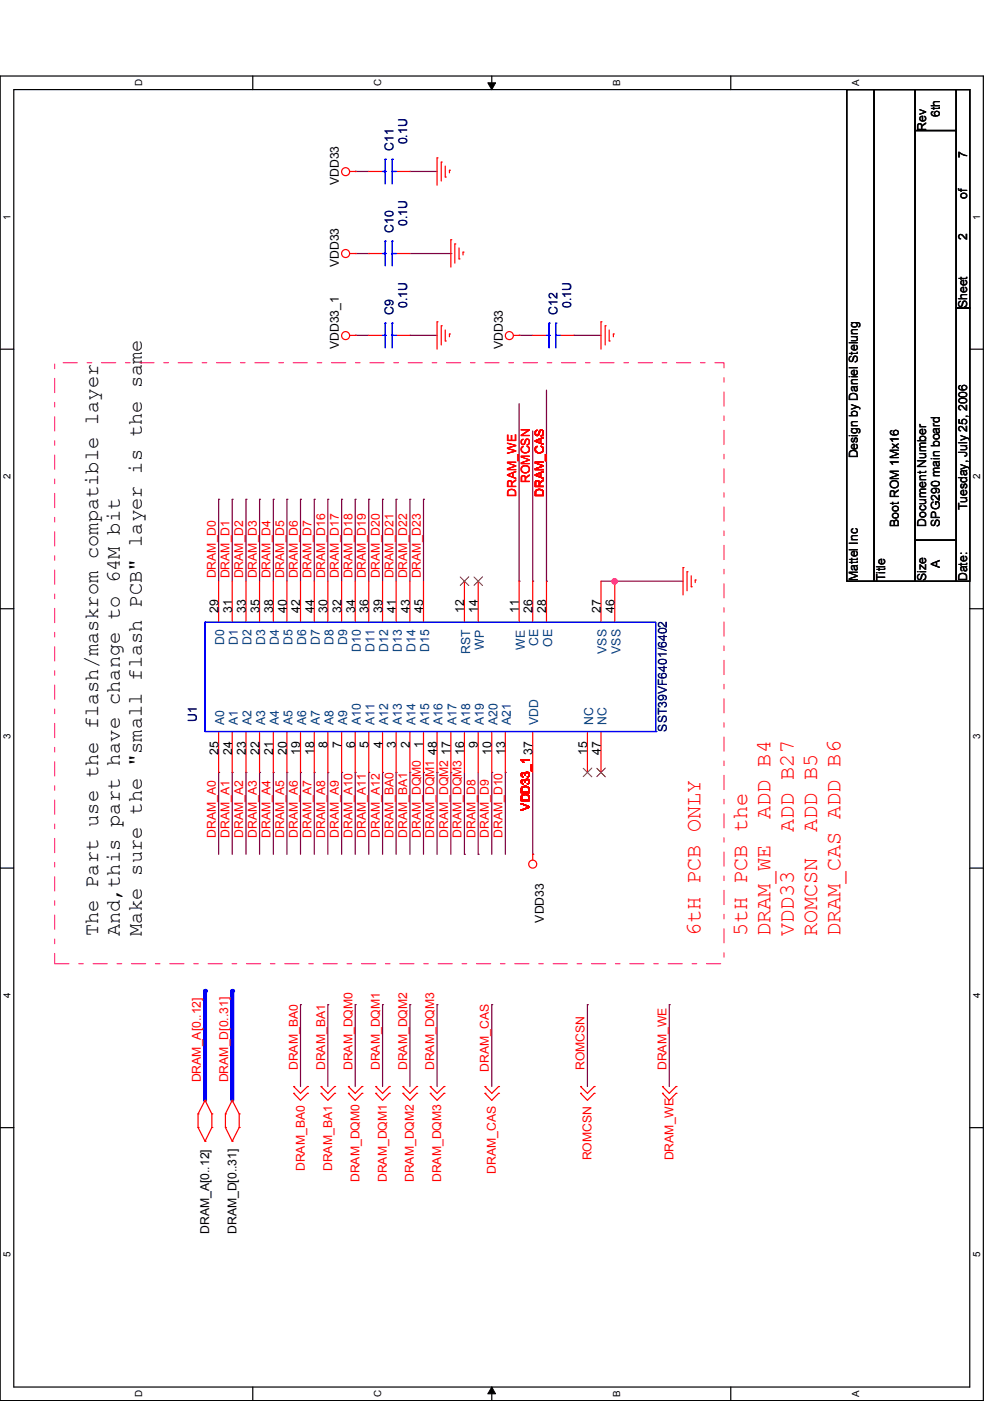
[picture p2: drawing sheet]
<svg xmlns="http://www.w3.org/2000/svg" width="210mm" height="297mm" viewBox="0 0 210 297" stroke-linecap="round" stroke-linejoin="round" font-family="sans-serif">
<path d="M0 16.1h208.5v280.9h-208.5zM2.9 19h202.7v275.1h-202.7z" fill="none" stroke="#000" stroke-width=".25"/>
<g fill="#fff">
<path d="M.3 265.5h2.4v1.1h-2.4z"/>
<path d="M205.9 265.5h2.3v1.1h-2.3z"/>
</g>
<path d="M0 239.1h2.9M205.6 239.1h2.9" fill="none" stroke="#000" stroke-width=".25"/>
<g fill="#fff">
<path d="M.3 210.5h2.4v1.1h-2.4z"/>
<path d="M205.9 210.5h2.3v1.1h-2.3z"/>
</g>
<path d="M0 184.1h2.9M205.6 184.1h2.9" fill="none" stroke="#000" stroke-width=".25"/>
<g fill="#fff">
<path d="M.3 155.4h2.4v1.2h-2.4z"/>
<path d="M205.9 155.4h2.3v1.2h-2.3z"/>
</g>
<path d="M0 129.1h2.9M205.6 129.1h2.9" fill="none" stroke="#000" stroke-width=".25"/>
<g fill="#fff">
<path d="M.3 100.4h2.4v1.2h-2.4z"/>
<path d="M205.9 100.4h2.3v1.2h-2.3z"/>
</g>
<path d="M0 74h2.9M205.6 74h2.9" fill="none" stroke="#000" stroke-width=".25"/>
<g fill="#fff">
<path d="M.3 45.4h2.4v1.2h-2.4z"/>
<path d="M205.9 45.4h2.3v1.2h-2.3z"/>
<path d="M28.2 294.8h2.4v1.4h-2.4z"/>
<path d="M28.2 16.8h2.4v1.5h-2.4z"/>
<path d="M78.9 294.8h2.3v1.4h-2.3z"/>
<path d="M78.9 16.8h2.3v1.5h-2.3z"/>
</g>
<path d="M53.6 16.1v2.9M53.6 294.1v2.9" fill="none" stroke="#000" stroke-width=".25"/>
<g fill="#fff">
<path d="M129.6 294.9h2.3v1.3h-2.3z"/>
<path d="M129.6 16.9h2.3v1.4h-2.3z"/>
</g>
<path d="M104.3 16.1v2.9M104.3 294.1v2.9" fill="none" stroke="#000" stroke-width=".25"/>
<path d="M103.4 17.6h1.7l-.8 1.4zM104.3 294.1l.8 1.4h-1.7z" fill="#000"/>
<path d="M103.4 17.6h1.7l-.8 1.4zM104.3 294.1l.8 1.4h-1.7z" fill="none" stroke="#000" stroke-width=".21"/>
<g fill="#fff">
<path d="M180.3 294.9h2.3v1.3h-2.3z"/>
<path d="M180.3 16.9h2.3v1.4h-2.3z"/>
</g>
<path d="M154.9 16.1v2.9M154.9 294.1v2.9" fill="none" stroke="#000" stroke-width=".25"/>
<g fill="none" stroke="#800040" stroke-width=".25">
<path d="M63.7 213h.1M63.7 213v17.4M69.5 213h.1M69.5 213v17.4M75.3 213h.1M75.3 213v17.4M81.1 213h.1M81.1 213v17.4M86.9 213h.1M86.9 213v17.4M92.7 213h.1M92.7 213v17.4"/>
<path d="M104.3 213h.1M104.3 213v17.4M124.5 213h.1M124.5 213v17.4"/>
</g>
<path d="M43.5 210.1v23.2" fill="none" stroke="#00f" stroke-width=".85"/>
<circle cx="43.5" cy="210.1" r=".42" fill="#00f"/>
<path d="M49.2 210.1v23.2" fill="none" stroke="#00f" stroke-width=".85"/>
<circle cx="49.2" cy="210.1" r=".42" fill="#00f"/>
<g fill="none" stroke="#800040" stroke-width=".25">
<path d="M75.3 36.4h.1M75.3 36.4h2.9M75.3 53.8h2.9M78.2 53.8h.1M86.9 53.8h8.7M95.6 53.8h.1M75.3 71.1h.1M75.3 71.1h2.9M86.9 71.1h.1M86.9 71.1h5.8M110.1 71.1h.1M110.1 71.1h2.8"/>
<path d="M46.4 105.9h.1M46.4 105.9v17.3M49.2 105.9h.1M49.2 105.9v17.3M52.2 105.9h.1M52.2 105.9v17.3M55 105.9h.1M55 105.9v17.3M58 105.9h.1M58 105.9v17.3M60.8 105.9h.1M60.8 105.9v17.3"/>
<path d="M63.7 105.9h.1M63.7 105.9v17.3M66.6 105.9h.1M66.6 105.9v17.3M69.5 105.9h.1M69.5 105.9v17.3M72.4 105.9h.1M72.4 105.9v17.3M75.3 105.9h.1M75.3 105.9v17.3M78.2 105.9h.1M78.2 105.9v17.3"/>
<path d="M81.1 105.9h.1M81.1 105.9v17.3M84 105.9h.1M84 105.9v17.3M86.9 105.9h.1M86.9 105.9v17.3M89.8 105.9h.1M89.8 105.9v17.3M127.4 123.2h2.9M130.3 123.2h.1M46.4 163.8h.1M46.4 163.8v17.3"/>
<path d="M49.2 163.8h.1M49.2 163.8v17.3M52.2 163.8h.1M52.2 163.8v17.3M55 163.8h.1M55 163.8v17.3M58 163.8h.1M58 163.8v17.3M60.8 163.8h.1M60.8 163.8v17.3M63.7 163.8h.1M63.7 163.8v17.3"/>
<path d="M66.6 163.8h.1M66.6 163.8v17.3M69.5 163.8h.1M69.5 163.8v17.3M72.4 163.8h.1M72.4 163.8v17.3M75.3 163.8h.1M75.3 163.8v17.3M78.2 163.8h.1M78.2 163.8v17.3M81.1 163.8h.1M81.1 163.8v17.3"/>
<path d="M84 163.8h.1M84 163.8v17.3M86.9 163.8h.1M86.9 163.8v17.3M89.8 163.8h.1M89.8 163.8v17.3M92.7 163.8h.1M92.7 163.8v17.3M95.6 163.8h.1M95.6 163.8v17.3M98.5 163.8v17.3M101.4 163.8v17.3"/>
<path d="M104.3 163.8h.1M104.3 163.8v17.3M107.1 163.8h.1M107.1 163.8v17.3M98.5 181.1h.1M101.4 181.1h.1M141.9 213h.1M141.9 213v17.4"/>
</g>
<circle cx="130.3" cy="123.3" r=".56" fill="#f0f"/>
<circle cx="130.3" cy="123.3" r=".56" fill="none" stroke="#f0f" stroke-width=".25"/>
<g fill="none" stroke="#800040" stroke-width=".25">
<path d="M86.9 36.4h.1M86.9 36.4h5.8M121.6 71.1h.1M121.6 71.1h5.8M110.1 85.6v37.6M112.9 91.4v31.8M115.9 82.7v40.5M110.1 123.2h.1M112.9 123.2h.1M115.9 123.2h.1M130.3 123.2h.1M130.3 123.2h14.5"/>
<path d="M112.9 163.8v17.3M112.9 181.1h.1"/>
</g>
<g fill="none" stroke="#f00" stroke-width=".25">
<path d="M74.2 36.4h1.1M75.3 36.4h.1M78.2 36.4h2.9M84 36.4h2.9M92.7 33.5h.1M92.7 33.5v5.8M93.6 34.4h.1M93.6 34.4v4M94.4 37.5h.1M94.4 35.2v2.3M95.3 36.1h.1M95.3 36.1v.5"/>
<path d="M74.2 53.8h1.1M75.3 53.8h.1M78.2 53.8h2.9M84 53.8h2.9M95.6 50.8h.1M95.6 50.8v5.8M96.4 51.7h.1M96.4 51.7v4.1M97.3 54.9h.1M97.3 52.6v2.3M98.2 53.5h.1M98.2 53.5v.5"/>
<path d="M74.2 71.1h1.1M75.3 71.1h.1M78.2 71.1h2.9M84 71.1h2.9M92.7 68.2h.1M92.7 68.2v5.8M93.6 69.1h.1M93.6 69.1v4M94.4 72.3h.1M94.4 70v2.3M95.3 70.8h.1M95.3 70.8v.6"/>
<path d="M108.9 71.1h1.2M110.1 71.1h.1M112.9 71.1h3M118.7 71.1h2.9M127.4 68.2h.1M127.4 68.2v5.8M128.3 69.1h.1M128.3 69.1v4M129.2 72.3h.1M129.2 70v2.3M130 70.8h.1M130 70.8v.6"/>
<path d="M46.4 123.2v8.7M49.2 123.2v8.7M52.2 123.2v8.7M55 123.2v8.7M58 123.2v8.7M60.8 123.2v8.7M63.7 123.2v8.7M66.6 123.2v8.7M69.5 123.2v8.7M72.4 123.2v8.7M75.3 123.2v8.7M78.2 123.2v8.7"/>
<path d="M81.1 123.2v8.7M84 123.2v8.7M86.9 123.2v8.7M89.8 123.2v8.7M98.5 123.2v8.7M101.4 123.2v8.7M110.1 123.2v8.7M112.9 123.2v8.7M115.9 123.2v8.7M127.4 123.2v8.7M130.3 123.2v8.7M144.8 120.3h.1"/>
<path d="M144.8 120.3v5.8M145.7 121.2h.1M145.7 121.2v4.1M146.6 124.4h.1M146.6 122.1v2.3M147.4 123h.1M147.4 123v.5M46.4 155.1v8.7M49.2 155.1v8.7M52.2 155.1v8.7M55 155.1v8.7M58 155.1v8.7"/>
<path d="M60.8 155.1v8.7M63.7 155.1v8.7M66.6 155.1v8.7M69.5 155.1v8.7M72.4 155.1v8.7M75.3 155.1v8.7M78.2 155.1v8.7M81.1 155.1v8.7M84 155.1v8.7M86.9 155.1v8.7M89.8 155.1v8.7M92.7 155.1v8.7"/>
<path d="M95.6 155.1v8.7M98.5 155.1v8.7M101.4 155.1v8.7M104.3 155.1v8.7M107.1 155.1v8.7M112.9 155.1v8.7M124.5 155.1v8.7M127.4 155.1v8.7M112.9 181.1h.1M112.9 181.1v1.2M42 236.2h.1M42 239h.1"/>
<path d="M42 236.2v2.8M42 239l1.5 3M43.5 233.3h.1M43.5 233.3l1.4 2.9M43.5 233.3l-1.5 2.9M44.9 239h.1M44.9 236.2h.1M44.9 239l-1.4 3M44.9 236.2v2.8M47.8 236.2h.1M47.8 239h.1M47.8 236.2v2.8"/>
<path d="M47.8 239l1.4 3M49.2 233.3h.1M49.2 233.3l1.5 2.9M49.2 233.3l-1.4 2.9M50.7 239h.1M50.7 236.2h.1M50.7 239l-1.5 3M50.7 236.2v2.8M62.3 231.8h.1M62.3 230.4h.1M62.3 231.8l1.4 1.5 1.5-1.5M62.3 230.4l1.4 1.4 1.5-1.4"/>
<path d="M65.2 231.8h.1M65.2 230.4h.1M68.1 231.8h.1M68.1 230.4h.1M68.1 231.8l1.4 1.5 1.5-1.5M68.1 230.4l1.4 1.4 1.5-1.4M71 231.8h.1M71 230.4h.1M73.9 231.8h.1M73.9 230.4h.1M73.9 231.8l1.4 1.5 1.5-1.5M73.9 230.4l1.4 1.4 1.5-1.4"/>
<path d="M76.8 231.8h.1M76.8 230.4h.1M79.7 231.8h.1M79.7 230.4h.1M79.7 231.8l1.4 1.5 1.4-1.5M79.7 230.4l1.4 1.4 1.4-1.4M82.5 231.8h.1M82.5 230.4h.1M85.4 231.8h.1M85.4 230.4h.1M85.4 231.8l1.5 1.5 1.4-1.5M85.4 230.4l1.5 1.4 1.4-1.4"/>
<path d="M88.3 231.8h.1M88.3 230.4h.1M91.2 231.8h.1M91.2 230.4h.1M91.2 231.8l1.5 1.5 1.4-1.5M91.2 230.4l1.5 1.4 1.4-1.4M94.1 231.8h.1M94.1 230.4h.1M102.8 231.8h.1M102.8 230.4h.1M102.8 231.8l1.5 1.5 1.4-1.5M102.8 230.4l1.5 1.4 1.4-1.4"/>
<path d="M105.7 231.8h.1M105.7 230.4h.1M123.1 231.8h.1M123.1 230.4h.1M123.1 231.8l1.4 1.5 1.5-1.5M123.1 230.4l1.4 1.4 1.5-1.4M126 231.8h.1M126 230.4h.1M140.5 231.8h.1M140.5 230.4h.1M140.5 231.8l1.4 1.5 1.4-1.5M140.5 230.4l1.4 1.4 1.4-1.4"/>
<path d="M143.3 231.8h.1M143.3 230.4h.1M43.5 242h.1M49.2 242h.1"/>
<circle cx="73.3" cy="36.4" r=".85"/>
<circle cx="73.3" cy="53.8" r=".85"/>
<circle cx="73.3" cy="71.2" r=".85"/>
<circle cx="108" cy="71.2" r=".85"/>
<circle cx="112.9" cy="183.2" r=".85"/>
</g>
<path d="M179.5 19h5.8v104.2h-5.8zM185.3 19h8.7v104.2h-8.7zM194 19h8.7v8.7h-8.7zM202.7 19h2.9v46.3h-2.9zM194 27.7h8.7v86.8h-8.7zM202.7 65.3h2.9v57.9h-2.9zM194 114.5h8.7v8.7h-8.7z" fill="none" stroke="#000" stroke-width=".25"/>
<path d="M11.6 76.9h141.9v127.4h-141.9z" fill="none" stroke="#ff0080" stroke-width=".21" stroke-dasharray="3 2 1 2"/>
<path d="M97.6 122.3l1.8 1.9M99.4 122.3l-1.8 1.8M100.5 122.3l1.8 1.9M102.3 122.3l-1.8 1.8M123.7 162.9l1.8 1.8M125.5 162.8l-1.8 1.9M126.5 162.9l1.9 1.8M128.4 162.8l-1.9 1.9" fill="none" stroke="#804000" stroke-width=".21"/>
<g fill="none" stroke="#00f" stroke-width=".25">
<path d="M81.1 36.4h.6M81.7 36.4h.1M81.7 33.8h.1M81.7 33.8v5.2M83.1 33.8h.1M83.1 36.4h.1M83.1 36.4h.9M83.1 33.8v5.2M81.1 53.8h.6M81.7 53.8h.1M81.7 51.1h.1M81.7 51.1v5.2"/>
<path d="M83.1 51.1h.1M83.1 53.8h.1M83.1 51.1v5.2M83.1 53.8h.9M81.1 71.1h.6M81.7 71.1h.1M81.7 68.5h.1M81.7 68.5v5.2M83.1 68.5h.1M83.1 71.1h.1M83.1 68.5v5.2M83.1 71.1h.9"/>
<path d="M115.9 71.1h.5M116.4 71.1h.1M116.4 68.5h.1M116.4 68.5v5.2M117.9 68.5h.1M117.9 71.1h.1M117.9 71.1h.8M117.9 68.5v5.2M43.5 131.9h.1M43.5 131.9h95.5v23.2M43.5 131.9v23.2M43.5 155.1h.1"/>
<path d="M43.5 155.1h95.5M139 155.1h.1"/>
</g>
<circle cx="130.3" cy="123.3" r=".56" fill="#f0f"/>
<circle cx="130.3" cy="123.3" r=".56" fill="none" stroke="#f0f" stroke-width=".25"/>
<g font-size="4.6" fill="#f00">
<text x="163.4" y="173.6" transform="rotate(-90 163.4 173.6)">ADD B4</text>
<text x="168.3" y="176.4" transform="rotate(-90 168.3 176.4)">ADD B27</text>
<text x="173.3" y="176.4" transform="rotate(-90 173.3 176.4)">ADD B5</text>
<text x="148.5" y="198.5" transform="rotate(-90 148.5 198.5)">6tH PCB ONLY</text>
<text x="158.4" y="198.5" transform="rotate(-90 158.4 198.5)">5tH PCB the</text>
<text x="163.4" y="198.5" transform="rotate(-90 163.4 198.5)">DRAM_WE</text>
<text x="168.3" y="198.5" transform="rotate(-90 168.3 198.5)">VDD33</text>
<text x="173.3" y="198.5" transform="rotate(-90 173.3 198.5)">ROMCSN</text>
<text x="178.2" y="198.5" transform="rotate(-90 178.2 198.5)">DRAM_CAS ADD B6</text>
</g>
<g font-size="4.3">
<text x="20.8" y="198.5" transform="rotate(-90 20.8 198.5)">The Part use the flash/maskrom compatible layer</text>
<text x="25.4" y="198.5" transform="rotate(-90 25.4 198.5)">And,this part have change to 64M bit</text>
<text x="30.1" y="198.5" transform="rotate(-90 30.1 198.5)">Make sure the &quot;small flash PCB&quot; layer is the same</text>
</g>
<g font-size="2.6">
<text x="196.3" y="27.7" transform="rotate(-90 196.3 27.7)">Rev</text>
<text x="199.3" y="24.8" transform="rotate(-90 199.3 24.8)">6th</text>
<text x="205.1" y="33.5" transform="rotate(-90 205.1 33.5)">7</text>
<text x="71.8" y="39.3" transform="rotate(-90 71.8 39.3)">VDD33</text>
<text x="205.1" y="42.2" transform="rotate(-90 205.1 42.2)">of</text>
<text x="205.1" y="50.8" transform="rotate(-90 205.1 50.8)">2</text>
<text x="71.8" y="56.6" transform="rotate(-90 71.8 56.6)">VDD33</text>
<text x="205.1" y="65.3" transform="rotate(-90 205.1 65.3)">Sheet</text>
<text x="71.8" y="74" transform="rotate(-90 71.8 74)">VDD33_1</text>
<text x="106.6" y="74" transform="rotate(-90 106.6 74)">VDD33</text>
<text x="181.9" y="97.2" transform="rotate(-90 181.9 97.2)">Design by Daniel Stelung</text>
<text x="190.6" y="111.7" transform="rotate(-90 190.6 111.7)">Boot ROM 1Mx16</text>
<text x="196.3" y="111.7" transform="rotate(-90 196.3 111.7)">Document Number</text>
<text x="199.3" y="111.7" transform="rotate(-90 199.3 111.7)">SPG290 main board</text>
<text x="205.1" y="108.2" transform="rotate(-90 205.1 108.2)">Tuesday, July 25, 2006</text>
<text x="181.9" y="123.2" transform="rotate(-90 181.9 123.2)">Mattel Inc</text>
<text x="187.7" y="123.2" transform="rotate(-90 187.7 123.2)">Title</text>
<text x="196.3" y="123.2" transform="rotate(-90 196.3 123.2)">Size</text>
<text x="199.3" y="120.3" transform="rotate(-90 199.3 120.3)">A</text>
<text x="205.1" y="123.2" transform="rotate(-90 205.1 123.2)">Date:</text>
<text x="46.3" y="129.9" transform="rotate(-90 46.3 129.9)">29</text>
<text x="49.2" y="129.9" transform="rotate(-90 49.2 129.9)">31</text>
<text x="52.1" y="129.9" transform="rotate(-90 52.1 129.9)">33</text>
<text x="55" y="129.9" transform="rotate(-90 55 129.9)">35</text>
<text x="57.9" y="129.9" transform="rotate(-90 57.9 129.9)">38</text>
<text x="60.8" y="129.9" transform="rotate(-90 60.8 129.9)">40</text>
<text x="63.7" y="129.9" transform="rotate(-90 63.7 129.9)">42</text>
<text x="66.6" y="129.9" transform="rotate(-90 66.6 129.9)">44</text>
<text x="69.5" y="129.9" transform="rotate(-90 69.5 129.9)">30</text>
<text x="72.4" y="129.9" transform="rotate(-90 72.4 129.9)">32</text>
<text x="75.3" y="129.9" transform="rotate(-90 75.3 129.9)">34</text>
<text x="78.1" y="129.9" transform="rotate(-90 78.1 129.9)">36</text>
<text x="81.1" y="129.9" transform="rotate(-90 81.1 129.9)">39</text>
<text x="83.9" y="129.9" transform="rotate(-90 83.9 129.9)">41</text>
<text x="86.9" y="129.9" transform="rotate(-90 86.9 129.9)">43</text>
<text x="89.7" y="129.9" transform="rotate(-90 89.7 129.9)">45</text>
<text x="98.4" y="129.9" transform="rotate(-90 98.4 129.9)">12</text>
<text x="101.3" y="129.9" transform="rotate(-90 101.3 129.9)">14</text>
<text x="110" y="129.9" transform="rotate(-90 110 129.9)">11</text>
<text x="112.9" y="129.9" transform="rotate(-90 112.9 129.9)">26</text>
<text x="115.8" y="129.9" transform="rotate(-90 115.8 129.9)">28</text>
<text x="127.4" y="129.9" transform="rotate(-90 127.4 129.9)">27</text>
<text x="130.3" y="129.9" transform="rotate(-90 130.3 129.9)">46</text>
<text x="46.3" y="160" transform="rotate(-90 46.3 160)">25</text>
<text x="49.2" y="160" transform="rotate(-90 49.2 160)">24</text>
<text x="52.1" y="160" transform="rotate(-90 52.1 160)">23</text>
<text x="55" y="160" transform="rotate(-90 55 160)">22</text>
<text x="57.9" y="160" transform="rotate(-90 57.9 160)">21</text>
<text x="60.8" y="160" transform="rotate(-90 60.8 160)">20</text>
<text x="63.7" y="160" transform="rotate(-90 63.7 160)">19</text>
<text x="66.6" y="160" transform="rotate(-90 66.6 160)">18</text>
<text x="69.5" y="158.6" transform="rotate(-90 69.5 158.6)">8</text>
<text x="72.4" y="158.6" transform="rotate(-90 72.4 158.6)">7</text>
<text x="75.3" y="158.6" transform="rotate(-90 75.3 158.6)">6</text>
<text x="78.1" y="158.6" transform="rotate(-90 78.1 158.6)">5</text>
<text x="81.1" y="158.6" transform="rotate(-90 81.1 158.6)">4</text>
<text x="83.9" y="158.6" transform="rotate(-90 83.9 158.6)">3</text>
<text x="86.9" y="158.6" transform="rotate(-90 86.9 158.6)">2</text>
<text x="89.7" y="158.6" transform="rotate(-90 89.7 158.6)">1</text>
<text x="92.6" y="160" transform="rotate(-90 92.6 160)">48</text>
<text x="95.5" y="160" transform="rotate(-90 95.5 160)">17</text>
<text x="98.4" y="160" transform="rotate(-90 98.4 160)">16</text>
<text x="101.3" y="158.6" transform="rotate(-90 101.3 158.6)">9</text>
<text x="104.2" y="160" transform="rotate(-90 104.2 160)">10</text>
<text x="107.1" y="160" transform="rotate(-90 107.1 160)">13</text>
<text x="112.9" y="160" transform="rotate(-90 112.9 160)">37</text>
<text x="124.5" y="160" transform="rotate(-90 124.5 160)">15</text>
<text x="127.4" y="160" transform="rotate(-90 127.4 160)">47</text>
<text x="115.3" y="195.6" transform="rotate(-90 115.3 195.6)">VDD33</text>
<text x="44.3" y="261.7" transform="rotate(-90 44.3 261.7)">DRAM_A[0..12]</text>
<text x="50.1" y="261.7" transform="rotate(-90 50.1 261.7)">DRAM_D[0..31]</text>
</g>
<g font-size="2.6" fill="#000080">
<text x="83.4" y="32" transform="rotate(-90 83.4 32)">C11</text>
<text x="86.3" y="30.6" transform="rotate(-90 86.3 30.6)">0.1U</text>
<text x="86.3" y="48" transform="rotate(-90 86.3 48)">0.1U</text>
<text x="83.4" y="49.4" transform="rotate(-90 83.4 49.4)">C10</text>
<text x="86.3" y="65.3" transform="rotate(-90 86.3 65.3)">0.1U</text>
<text x="121.1" y="65.3" transform="rotate(-90 121.1 65.3)">0.1U</text>
<text x="83.4" y="66.8" transform="rotate(-90 83.4 66.8)">C9</text>
<text x="118.2" y="66.8" transform="rotate(-90 118.2 66.8)">C12</text>
<text x="41.7" y="153.1" transform="rotate(-90 41.7 153.1)">U1</text>
<text x="141.4" y="155.1" transform="rotate(-90 141.4 155.1)">SST39VF6401/6402</text>
</g>
<g font-size="2.6" fill="#f00">
<text x="109.5" y="105.3" transform="rotate(-90 109.5 105.3)">DRAM_WE</text>
<text x="112.4" y="102.4" transform="rotate(-90 112.4 102.4)">ROMCSN</text>
<text x="115.3" y="105.3" transform="rotate(-90 115.3 105.3)">DRAM_CAS</text>
<text x="45.8" y="122.6" transform="rotate(-90 45.8 122.6)">DRAM_D0</text>
<text x="48.6" y="122.6" transform="rotate(-90 48.6 122.6)">DRAM_D1</text>
<text x="51.6" y="122.6" transform="rotate(-90 51.6 122.6)">DRAM_D2</text>
<text x="54.4" y="122.6" transform="rotate(-90 54.4 122.6)">DRAM_D3</text>
<text x="57.4" y="122.6" transform="rotate(-90 57.4 122.6)">DRAM_D4</text>
<text x="60.2" y="122.6" transform="rotate(-90 60.2 122.6)">DRAM_D5</text>
<text x="63.1" y="122.6" transform="rotate(-90 63.1 122.6)">DRAM_D6</text>
<text x="66" y="122.6" transform="rotate(-90 66 122.6)">DRAM_D7</text>
<text x="68.9" y="122.6" transform="rotate(-90 68.9 122.6)">DRAM_D16</text>
<text x="71.8" y="122.6" transform="rotate(-90 71.8 122.6)">DRAM_D17</text>
<text x="74.7" y="122.6" transform="rotate(-90 74.7 122.6)">DRAM_D18</text>
<text x="77.6" y="122.6" transform="rotate(-90 77.6 122.6)">DRAM_D19</text>
<text x="80.5" y="122.6" transform="rotate(-90 80.5 122.6)">DRAM_D20</text>
<text x="83.4" y="122.6" transform="rotate(-90 83.4 122.6)">DRAM_D21</text>
<text x="86.3" y="122.6" transform="rotate(-90 86.3 122.6)">DRAM_D22</text>
<text x="89.2" y="122.6" transform="rotate(-90 89.2 122.6)">DRAM_D23</text>
<text x="112.4" y="171.9" transform="rotate(-90 112.4 171.9)">VDD33_1</text>
<text x="45.8" y="177.7" transform="rotate(-90 45.8 177.7)">DRAM_A0</text>
<text x="48.6" y="177.7" transform="rotate(-90 48.6 177.7)">DRAM_A1</text>
<text x="51.6" y="177.7" transform="rotate(-90 51.6 177.7)">DRAM_A2</text>
<text x="54.4" y="177.7" transform="rotate(-90 54.4 177.7)">DRAM_A3</text>
<text x="57.4" y="177.7" transform="rotate(-90 57.4 177.7)">DRAM_A4</text>
<text x="60.2" y="177.7" transform="rotate(-90 60.2 177.7)">DRAM_A5</text>
<text x="63.1" y="177.7" transform="rotate(-90 63.1 177.7)">DRAM_A6</text>
<text x="66" y="177.7" transform="rotate(-90 66 177.7)">DRAM_A7</text>
<text x="68.9" y="177.7" transform="rotate(-90 68.9 177.7)">DRAM_A8</text>
<text x="71.8" y="177.7" transform="rotate(-90 71.8 177.7)">DRAM_A9</text>
<text x="74.7" y="177.7" transform="rotate(-90 74.7 177.7)">DRAM_A10</text>
<text x="77.6" y="177.7" transform="rotate(-90 77.6 177.7)">DRAM_A11</text>
<text x="80.5" y="177.7" transform="rotate(-90 80.5 177.7)">DRAM_A12</text>
<text x="83.4" y="177.7" transform="rotate(-90 83.4 177.7)">DRAM_BA0</text>
<text x="86.3" y="177.7" transform="rotate(-90 86.3 177.7)">DRAM_BA1</text>
<text x="89.2" y="177.7" transform="rotate(-90 89.2 177.7)">DRAM_DQM0</text>
<text x="92.1" y="177.7" transform="rotate(-90 92.1 177.7)">DRAM_DQM1</text>
<text x="95" y="177.7" transform="rotate(-90 95 177.7)">DRAM_DQM2</text>
<text x="97.9" y="177.7" transform="rotate(-90 97.9 177.7)">DRAM_DQM3</text>
<text x="100.8" y="177.7" transform="rotate(-90 100.8 177.7)">DRAM_D8</text>
<text x="103.7" y="177.7" transform="rotate(-90 103.7 177.7)">DRAM_D9</text>
<text x="106.6" y="177.7" transform="rotate(-90 106.6 177.7)">DRAM_D10</text>
<text x="63.1" y="226.9" transform="rotate(-90 63.1 226.9)">DRAM_BA0</text>
<text x="68.9" y="226.9" transform="rotate(-90 68.9 226.9)">DRAM_BA1</text>
<text x="74.7" y="226.9" transform="rotate(-90 74.7 226.9)">DRAM_DQM0</text>
<text x="80.5" y="226.9" transform="rotate(-90 80.5 226.9)">DRAM_DQM1</text>
<text x="86.3" y="226.9" transform="rotate(-90 86.3 226.9)">DRAM_DQM2</text>
<text x="92.1" y="226.9" transform="rotate(-90 92.1 226.9)">DRAM_DQM3</text>
<text x="103.7" y="227.2" transform="rotate(-90 103.7 227.2)">DRAM_CAS</text>
<text x="124" y="226.9" transform="rotate(-90 124 226.9)">ROMCSN</text>
<text x="141.3" y="226.9" transform="rotate(-90 141.3 226.9)">DRAM_WE</text>
<text x="42.6" y="229.5" transform="rotate(-90 42.6 229.5)">DRAM_A[0..12]</text>
<text x="48.3" y="229.5" transform="rotate(-90 48.3 229.5)">DRAM_D[0..31]</text>
<text x="64.6" y="248.3" transform="rotate(-90 64.6 248.3)">DRAM_BA0</text>
<text x="70.4" y="248.3" transform="rotate(-90 70.4 248.3)">DRAM_BA1</text>
<text x="76.2" y="250.6" transform="rotate(-90 76.2 250.6)">DRAM_DQM0</text>
<text x="82" y="250.6" transform="rotate(-90 82 250.6)">DRAM_DQM1</text>
<text x="87.8" y="250.6" transform="rotate(-90 87.8 250.6)">DRAM_DQM2</text>
<text x="93.6" y="250.6" transform="rotate(-90 93.6 250.6)">DRAM_DQM3</text>
<text x="105.2" y="248.9" transform="rotate(-90 105.2 248.9)">DRAM_CAS</text>
<text x="125.4" y="246" transform="rotate(-90 125.4 246)">ROMCSN</text>
<text x="142.8" y="246" transform="rotate(-90 142.8 246)">DRAM_WE</text>
</g>
<g font-size="2.6" fill="#004080">
<text x="47.5" y="136.7" transform="rotate(-90 47.5 136.7)">D0</text>
<text x="50.4" y="136.7" transform="rotate(-90 50.4 136.7)">D1</text>
<text x="53.3" y="136.7" transform="rotate(-90 53.3 136.7)">D2</text>
<text x="56.2" y="136.7" transform="rotate(-90 56.2 136.7)">D3</text>
<text x="59.1" y="136.7" transform="rotate(-90 59.1 136.7)">D4</text>
<text x="62" y="136.7" transform="rotate(-90 62 136.7)">D5</text>
<text x="64.9" y="136.7" transform="rotate(-90 64.9 136.7)">D6</text>
<text x="67.8" y="136.7" transform="rotate(-90 67.8 136.7)">D7</text>
<text x="70.7" y="136.7" transform="rotate(-90 70.7 136.7)">D8</text>
<text x="73.6" y="136.7" transform="rotate(-90 73.6 136.7)">D9</text>
<text x="102.6" y="137.7" transform="rotate(-90 102.6 137.7)">WP</text>
<text x="111.3" y="137.7" transform="rotate(-90 111.3 137.7)">WE</text>
<text x="114.1" y="137" transform="rotate(-90 114.1 137)">CE</text>
<text x="117.1" y="137.1" transform="rotate(-90 117.1 137.1)">OE</text>
<text x="76.5" y="138.2" transform="rotate(-90 76.5 138.2)">D10</text>
<text x="79.4" y="138.2" transform="rotate(-90 79.4 138.2)">D11</text>
<text x="82.3" y="138.2" transform="rotate(-90 82.3 138.2)">D12</text>
<text x="85.2" y="138.2" transform="rotate(-90 85.2 138.2)">D13</text>
<text x="88.1" y="138.2" transform="rotate(-90 88.1 138.2)">D14</text>
<text x="91" y="138.2" transform="rotate(-90 91 138.2)">D15</text>
<text x="99.7" y="138.6" transform="rotate(-90 99.7 138.6)">RST</text>
<text x="128.6" y="138.6" transform="rotate(-90 128.6 138.6)">VSS</text>
<text x="131.5" y="138.6" transform="rotate(-90 131.5 138.6)">VSS</text>
<text x="47.5" y="153.7" transform="rotate(-90 47.5 153.7)">A0</text>
<text x="50.4" y="153.7" transform="rotate(-90 50.4 153.7)">A1</text>
<text x="53.3" y="153.7" transform="rotate(-90 53.3 153.7)">A2</text>
<text x="56.2" y="153.7" transform="rotate(-90 56.2 153.7)">A3</text>
<text x="59.1" y="153.7" transform="rotate(-90 59.1 153.7)">A4</text>
<text x="62" y="153.7" transform="rotate(-90 62 153.7)">A5</text>
<text x="64.9" y="153.7" transform="rotate(-90 64.9 153.7)">A6</text>
<text x="67.8" y="153.7" transform="rotate(-90 67.8 153.7)">A7</text>
<text x="70.7" y="153.7" transform="rotate(-90 70.7 153.7)">A8</text>
<text x="73.6" y="153.7" transform="rotate(-90 73.6 153.7)">A9</text>
<text x="76.5" y="153.7" transform="rotate(-90 76.5 153.7)">A10</text>
<text x="79.4" y="153.7" transform="rotate(-90 79.4 153.7)">A11</text>
<text x="82.3" y="153.7" transform="rotate(-90 82.3 153.7)">A12</text>
<text x="85.2" y="153.7" transform="rotate(-90 85.2 153.7)">A13</text>
<text x="88.1" y="153.7" transform="rotate(-90 88.1 153.7)">A14</text>
<text x="91" y="153.7" transform="rotate(-90 91 153.7)">A15</text>
<text x="93.9" y="153.7" transform="rotate(-90 93.9 153.7)">A16</text>
<text x="96.8" y="153.7" transform="rotate(-90 96.8 153.7)">A17</text>
<text x="99.7" y="153.7" transform="rotate(-90 99.7 153.7)">A18</text>
<text x="102.6" y="153.7" transform="rotate(-90 102.6 153.7)">A19</text>
<text x="105.5" y="153.7" transform="rotate(-90 105.5 153.7)">A20</text>
<text x="108.3" y="153.7" transform="rotate(-90 108.3 153.7)">A21</text>
<text x="114.1" y="153.7" transform="rotate(-90 114.1 153.7)">VDD</text>
<text x="125.7" y="153.7" transform="rotate(-90 125.7 153.7)">NC</text>
<text x="128.6" y="153.7" transform="rotate(-90 128.6 153.7)">NC</text>
</g>
<g font-size="2.1">
<text x="30.1" y="18.3" transform="rotate(-90 30.1 18.3)">D</text>
<text x="80.8" y="18.3" transform="rotate(-90 80.8 18.3)">C</text>
<text x="131.5" y="18.3" transform="rotate(-90 131.5 18.3)">B</text>
<text x="182.2" y="18.3" transform="rotate(-90 182.2 18.3)">A</text>
<text x="2.2" y="46.6" transform="rotate(-90 2.2 46.6)">1</text>
<text x="207.8" y="46.6" transform="rotate(-90 207.8 46.6)">1</text>
<text x="2.2" y="101.6" transform="rotate(-90 2.2 101.6)">2</text>
<text x="207.8" y="101.6" transform="rotate(-90 207.8 101.6)">2</text>
<text x="2.2" y="156.6" transform="rotate(-90 2.2 156.6)">3</text>
<text x="207.8" y="156.6" transform="rotate(-90 207.8 156.6)">3</text>
<text x="2.2" y="211.6" transform="rotate(-90 2.2 211.6)">4</text>
<text x="207.8" y="211.6" transform="rotate(-90 207.8 211.6)">4</text>
<text x="2.2" y="266.6" transform="rotate(-90 2.2 266.6)">5</text>
<text x="207.8" y="266.6" transform="rotate(-90 207.8 266.6)">5</text>
<text x="30.1" y="296.2" transform="rotate(-90 30.1 296.2)">D</text>
<text x="80.8" y="296.2" transform="rotate(-90 80.8 296.2)">C</text>
<text x="131.5" y="296.2" transform="rotate(-90 131.5 296.2)">B</text>
<text x="182.2" y="296.2" transform="rotate(-90 182.2 296.2)">A</text>
</g>
</svg>
